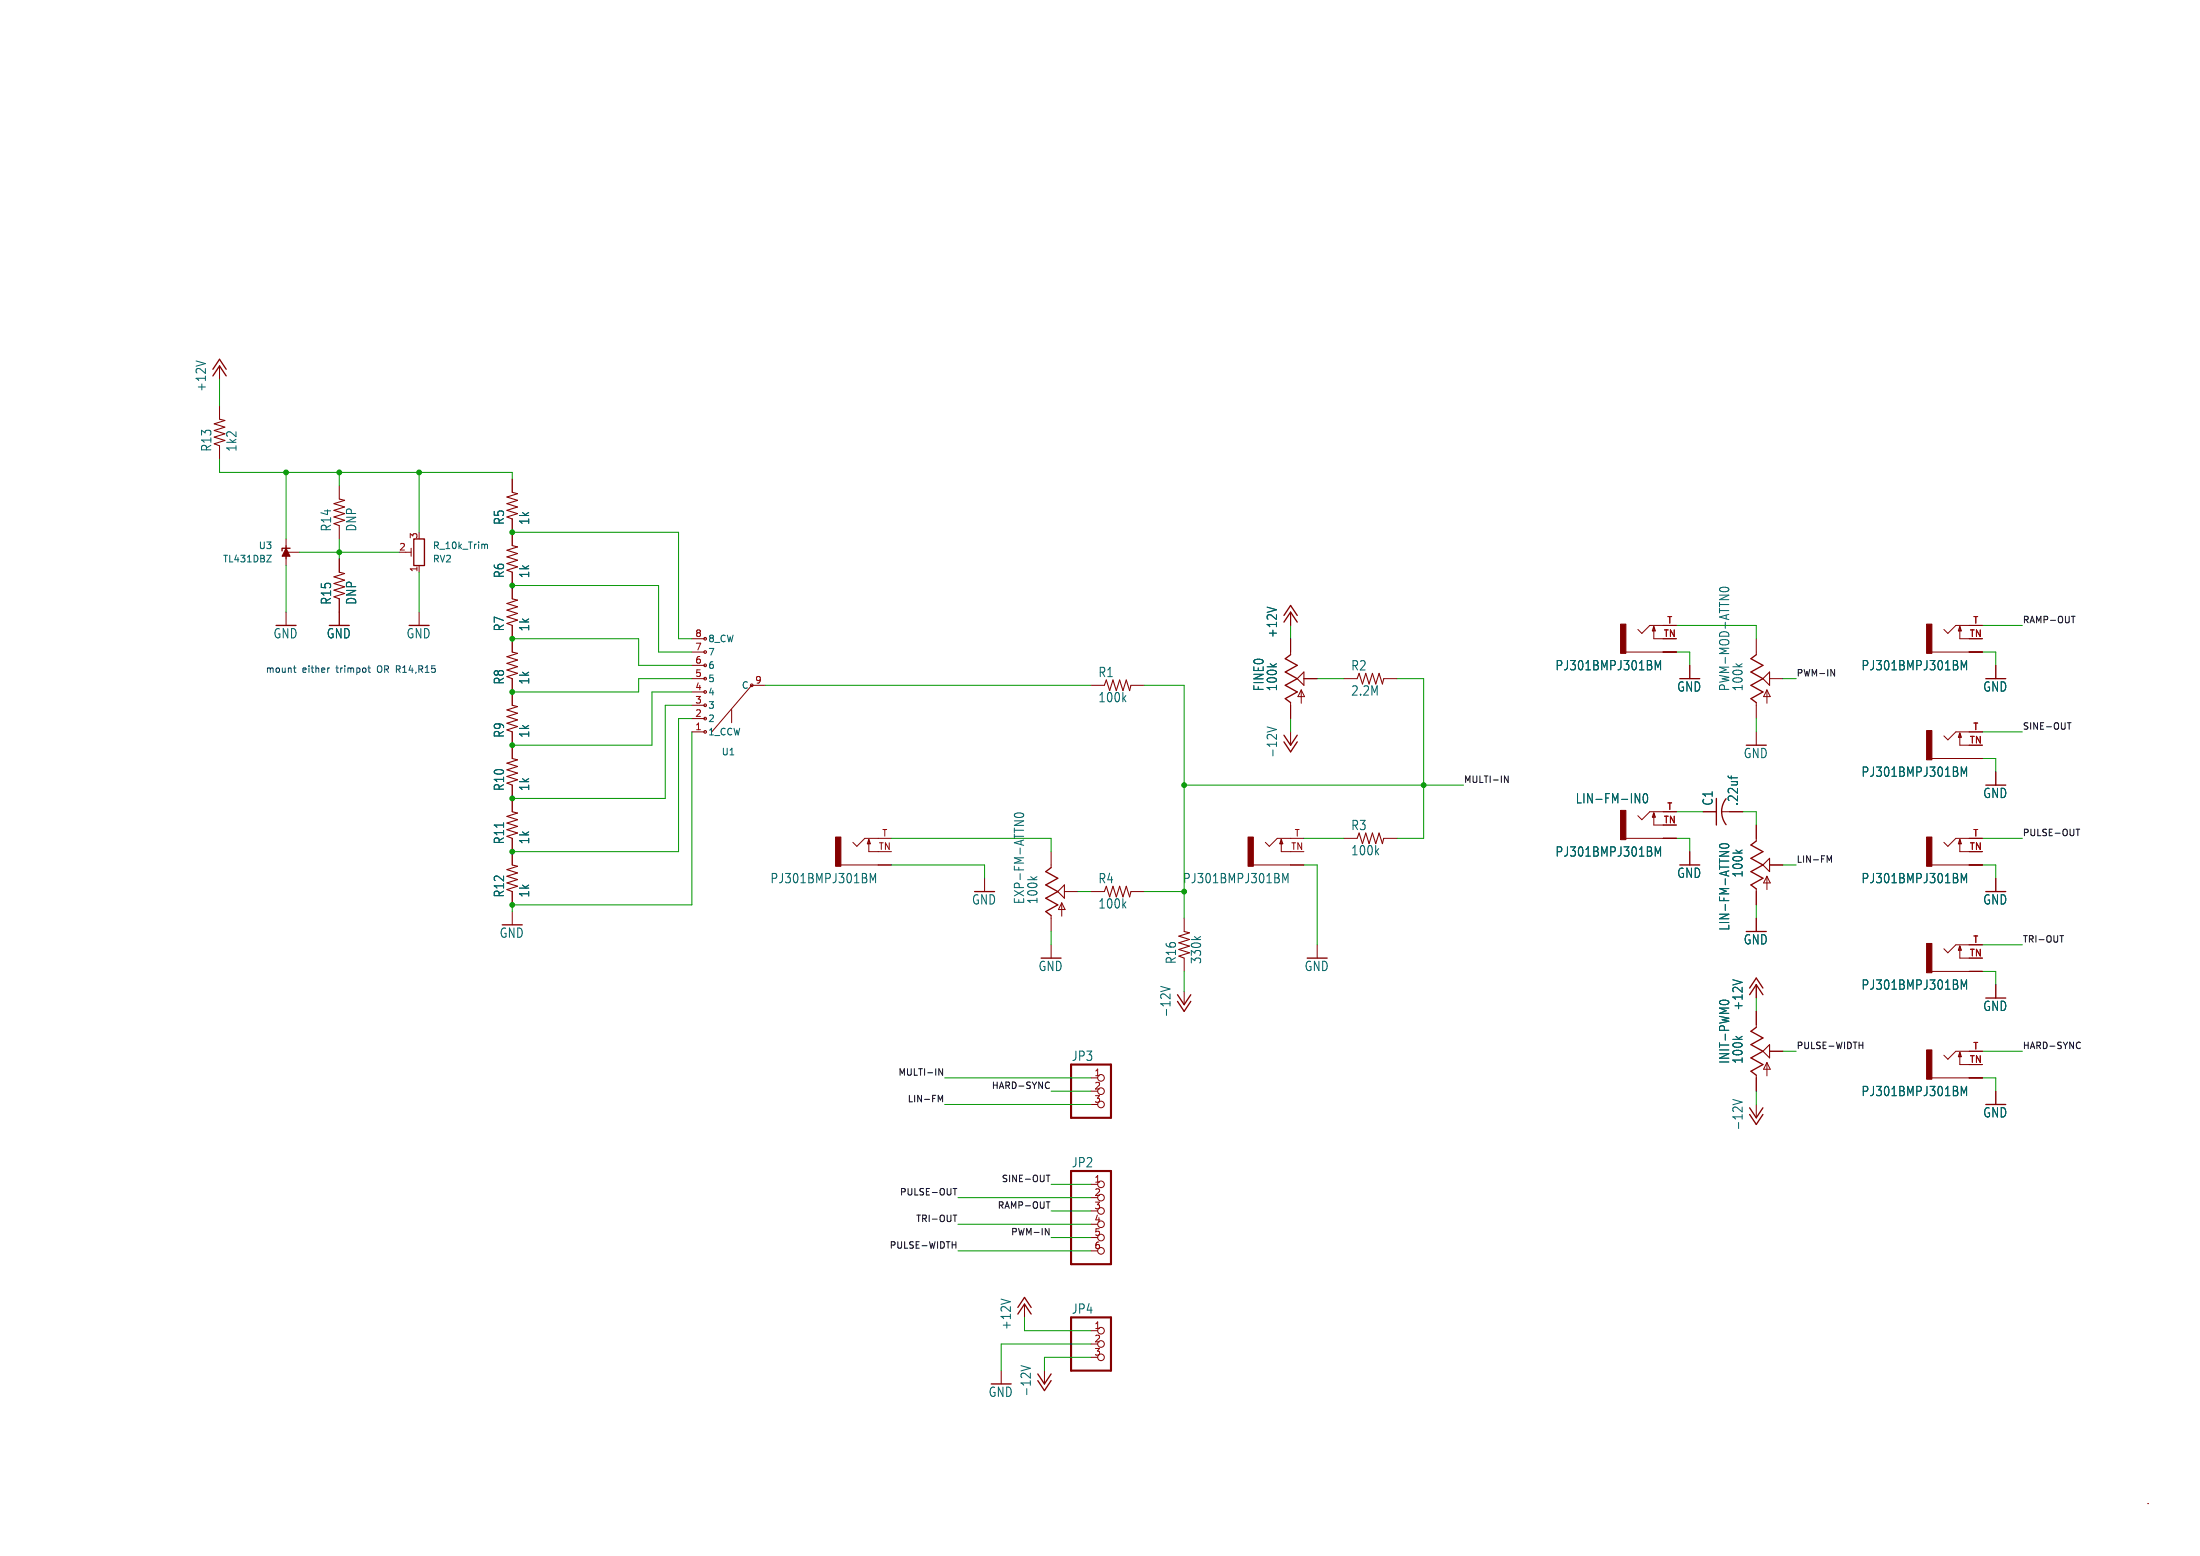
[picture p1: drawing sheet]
<svg xmlns="http://www.w3.org/2000/svg" width="420mm" height="297mm" viewBox="0 0 420 297" stroke-linecap="round" stroke-linejoin="round" font-family="sans-serif">
<g fill="none" stroke="#840000" stroke-width=".19">
<path d="M41.9 69.9v2.5M41.9 77.5v2.5M41.9 85.1v2.5M64.8 92.7v2.6M97.8 91.4v2.6M97.8 99.1v5M54.6 104.1v2.6M54.6 105.4h2.5M54.6 102.9v5.1M54.6 116.8v2.6M64.8 100.3v2.6M64.8 106.7v2.5"/>
<path d="M64.8 114.3v5.1M77.5 105.4h1M78.5 104.6v1.6M80 108v1.2M80 116.8v2.6M97.8 109.2v5.1M97.8 119.4v5.1M246.4 116.8v2.6M315.7 119.6v2.3h1.8M320 119.4h-5l-1.6 1.5-.7-.8M374.1 119.6v2.3h1.8M378.5 119.4h-5.1l-1.5 1.5-.8-.8"/>
<path d="M97.8 129.5v5.1M97.8 139.7v5.1M132.1 124.5h2.5M132.1 121.9h2.5M132.1 139.7h2.5M132.1 129.5h2.5M132.1 137.2h2.5M132.1 134.6h2.5M132.1 132.1h2.5M132.1 127h2.5M139.7 135.4v2.5M146 130.8h-2.5l-7.6 8.9"/>
<path d="M208.3 130.8h2.5M215.9 130.8h2.5M246.4 121.9v3.1M246.4 134.1v3.1M246.4 139.7v2.5M248.4 131.7l.6 1.3h-1.2zM248.4 131.7v2.5M248.9 129.5h2.6M256.5 129.5h2.6M264.2 129.5h2.5M310.4 124.5h9.6M322.6 127v2.5"/>
<path d="M335.3 121.9v3.1M335.3 134.1v3.1M335.3 139.7v2.5M337.3 131.7v2.5M337.3 131.7l.6 1.3h-1.2zM337.8 129.5h2.6M368.8 124.5h9.7M374.1 140v2.2h1.8M378.5 139.7h-5.1l-1.5 1.5-.8-.7M381 127v2.5M97.8 149.9v5M315.7 155.2v2.3h1.8"/>
<path d="M320 154.9h-5l-1.6 1.6-.7-.8M325.1 154.9h2.6M328.7 154.9h4M335.3 157.5v3M368.8 144.8h9.7M381 147.3v2.6M97.8 160v5.1M97.8 170.2v2.5M97.8 174v2.5M160.5 165.1h9.7M165.9 160.3v2.3h1.7M170.2 160h-5.1l-1.5 1.5-.8-.7"/>
<path d="M188 167.6v2.6M200.7 162.6v3M200.7 174.8v3M202.7 172.3l.6 1.3h-1.2zM202.7 172.3v2.6M203.2 170.2h2.5M208.3 170.2h2.5M215.9 170.2h2.5M226.1 175.3v2.5M239.3 165.1h9.6M244.6 160.3v2.3h1.8M248.9 160h-5.1l-1.5 1.5-.7-.7"/>
<path d="M256.5 160h2.6M264.2 160h2.5M310.4 160h9.6M322.6 162.6v2.5M335.3 169.7v3M335.3 175.3v2.5M337.3 167.3l.6 1.2h-1.2zM337.3 167.3v2.5M337.8 165.1h2.6M368.8 165.1h9.7M374.1 160.3v2.3h1.8M378.5 160h-5.1l-1.5 1.5-.8-.7"/>
<path d="M381 167.6v2.6M200.7 180.3v2.6M226.1 182.9v2.5M226.1 189.2v2.6M251.5 180.3v2.6M335.3 188v2.5M335.3 193v3.1M368.8 185.4h9.7M374.1 180.6v2.3h1.8M378.5 180.3h-5.1l-1.5 1.6-.8-.8M381 188v2.5M208.3 205.7h1.2"/>
<path d="M208.3 210.8h1.2M335.3 205.2v3.1M335.3 210.8v2.6M337.3 202.8v2.6M337.3 202.8l.6 1.3h-1.2zM337.8 200.7h2.6M368.8 205.7h9.7M374.1 200.9v2.3h1.8M378.5 200.7h-5.1l-1.5 1.5-.8-.8M381 208.3v2.5M208.3 226.1h1.2M208.3 231.1h1.2"/>
<path d="M208.3 236.2h1.2M208.3 238.8h1.2M195.6 248.9v2.6M208.3 254h1.2M208.3 259.1h1.2M191.1 261.6v2.6M199.4 261.6v2.6M410 287h.1"/>
<circle cx="134.6" cy="124.5" r=".26"/>
<circle cx="134.6" cy="127" r=".26"/>
<circle cx="134.6" cy="129.5" r=".26"/>
<circle cx="134.6" cy="139.7" r=".26"/>
<circle cx="134.6" cy="132.1" r=".26"/>
<circle cx="134.6" cy="121.9" r=".26"/>
<circle cx="134.6" cy="137.2" r=".26"/>
<circle cx="134.6" cy="134.6" r=".26"/>
<circle cx="143.5" cy="130.8" r=".26"/>
<circle cx="210.2" cy="208.3" r=".63"/>
<circle cx="210.2" cy="205.7" r=".63"/>
<circle cx="210.2" cy="210.8" r=".63"/>
<circle cx="210.2" cy="233.7" r=".63"/>
<circle cx="210.2" cy="226.1" r=".63"/>
<circle cx="210.2" cy="228.6" r=".63"/>
<circle cx="210.2" cy="236.2" r=".63"/>
<circle cx="210.2" cy="238.8" r=".63"/>
<circle cx="210.2" cy="231.1" r=".63"/>
<circle cx="210.2" cy="256.5" r=".63"/>
<circle cx="210.2" cy="254" r=".63"/>
<circle cx="210.2" cy="259.1" r=".63"/>
</g>
<g fill="none" stroke="#840000" stroke-width=".2">
<path d="M41.9 80l1 .3-2 .6 2 .6-2 .7 2 .6-2 .6 2 .7-2 .6 1 .4M64.8 95.3l1 .2-2 .6 2 .7-2 .6 2 .6-2 .7 2 .6-2 .6 1 .4M97.8 94l1 .2-2 .7 2 .6-2 .6 2 .7-2 .6 2 .6-2 .7 1 .4M64.8 109.2l1 .3-2 .6 2 .6-2 .7 2 .6-2 .6 2 .7-2 .6 1 .4M97.8 104.1l1 .3-2 .6 2 .7-2 .6 2 .6-2 .7 2 .6-2 .6 1 .4M97.8 114.3l1 .3-2 .6 2 .6-2 .7 2 .6-2 .6 2 .7-2 .6 1 .4M97.8 134.6l1 .3-2 .6 2 .6-2 .7 2 .6-2 .6 2 .7-2 .6 1 .4M97.8 124.5l1 .2-2 .6 2 .7-2 .6 2 .7-2 .6 2 .6-2 .7 1 .3M210.8 130.8l.4-1 .6 2 .7-2 .6 2 .6-2 .7 2 .6-2 .6 2 .3-1M247.6 129.5l1.3-1.2v2.5zM259.1 129.5l.4-1 .6 2.1 .6-2.1 .7 2.1 .6-2.1 .6 2.1 .7-2.1 .6 2.1 .3-1.1M337.8 128.3v2.5l-1.3-1.3z"/>
<path d="M97.8 154.9l1 .3-2 .6 2 .7-2 .6 2 .6-2 .7 2 .6-2 .6 1 .4M97.8 144.8l1 .2-2 .7 2 .6-2 .6 2 .7-2 .6 2 .6-2 .7 1 .4M97.8 165.1l1 .3-2 .6 2 .6-2 .7 2 .6-2 .6 2 .7-2 .6 1 .4M201.9 170.2l1.3-1.3v2.6zM210.8 170.2l.4-1 .6 2 .7-2 .6 2 .6-2 .7 2 .6-2 .6 2 .3-1M226.1 177.8l1 .3-2.1 .6 2.1 .6-2.1 .7 2.1 .6-2.1 .6 2.1 .7-2.1 .6 1.1 .4M259.1 160l.4-1 .6 2 .6-2 .7 2 .6-2 .6 2 .7-2 .6 2 .3-1M337.8 163.8v2.6l-1.3-1.3zM337.8 199.4v2.5l-1.3-1.2z"/>
</g>
<g fill="none" stroke="#840000" stroke-width=".25">
<path d="M40.6 71.8l1.3-1.9 1.3 1.9M40.6 70.5l1.3-1.9 1.3 1.9M55.4 104.6h-1.6v.6M79 102.9h2v5.1h-2zM245.1 118.7l1.3-1.9 1.2 1.9M245.1 117.5l1.3-1.9 1.2 1.9M315.7 119.6l.3 .8h-.5zM374.1 119.6l.3 .8h-.5zM246.4 125l-1 .7 2.2 1.3-2.2 1.3 2.2 1.2-2.2 1.3 2.2 1.3-2.2 1.3 1 .7M335.3 125l-1 .7 2.2 1.3-2.2 1.3 2.2 1.2-2.2 1.3 2.2 1.3-2.2 1.3 1 .7M374.1 140l.3 .7h-.5zM245.1 141.6l1.3 1.9 1.2-1.9"/>
<path d="M245.1 140.3l1.3 1.9 1.2-1.9M315.7 155.2l.3 .8h-.5zM327.7 152.4v5.1M328.7 154.9a4.1 4.1 0 0 0 .8 2.5M329.5 152.5a4.1 4.1 0 0 0-.8 2.4M165.9 160.3l.2 .7h-.5zM200.7 165.6l-1.1 .8 2.3 1.2-2.3 1.3 2.3 1.3-2.3 1.3 2.3 1.2-2.3 1.3 1.1 .8M244.6 160.3l.3 .7h-.6zM335.3 160.5l-1 .8 2.2 1.3-2.2 1.2 2.2 1.3-2.2 1.3 2.2 1.2-2.2 1.3 1 .8M374.1 160.3l.3 .7h-.5zM224.8 191.1l1.3 1.9 1.2-1.9M224.8 189.9l1.3 1.9 1.2-1.9"/>
<path d="M334 189.9l1.3-1.9 1.2 1.9M334 188.6l1.3-1.9 1.2 1.9M335.3 196.1l-1 .8 2.2 1.2-2.2 1.3 2.2 1.3-2.2 1.2 2.2 1.3-2.2 1.3 1 .7M374.1 180.6l.3 .8h-.5zM334 212.7l1.3 1.9 1.2-1.9M334 211.5l1.3 1.9 1.2-1.9M374.1 200.9l.3 .8h-.5zM194.3 250.8l1.3-1.9 1.2 1.9M194.3 249.6l1.3-2 1.2 2M198.1 263.5l1.3 1.9 1.3-1.9M198.1 262.3l1.3 1.9 1.3-1.9"/>
</g>
<g fill="#840000" stroke="#840000" stroke-width=".19">
<path d="M309.4 119.1h1v5.6h-1z"/>
<path d="M309.4 154.7h1v5.6h-1z"/>
<path d="M238.3 159.8h1v5.6h-1z"/>
<path d="M54.6 104.6l.8 1.6h-1.6z"/>
<path d="M159.5 159.8h1v5.6h-1z"/>
<path d="M367.8 200.4h1v5.6h-1z"/>
<path d="M367.8 180.1h1v5.6h-1z"/>
<path d="M367.8 139.4h1v5.6h-1z"/>
<path d="M367.8 159.8h1v5.6h-1z"/>
<path d="M367.8 119.1h1v5.6h-1z"/>
</g>
<g fill="none" stroke="#006464" stroke-width=".19">
<path d="M37.4 68.9l1.8 .5M50.9 106h.9l-.9 1.3h.9M92.6 103.9h.4l.1 .8M241.9 115.9l1.8 .5M328.3 112.3a1.32 1.32 0 0 1 1.7 .1v.2a1.23 1.23 0 0 1-1.7 0zM241.9 138.7l1.8 .6-1.8 .5M316 127.9v-1.8l.5 1.2 .5-1.2v1.8M374.4 127.9v-1.8l.5 1.2 .5-1.2v1.8M193.7 155.4a1.32 1.32 0 0 1 1.7 .1v.2a1.23 1.23 0 0 1-1.8 0zM312.2 151.5l.8 1.8v-1.8M313.9 151.6l.3-.1a1.23 1.23 0 0 1 0 1.8h-.2a1.32 1.32 0 0 1-.1-1.7zM329.9 148.1l.1 .3"/>
<path d="M330.5 148.1v.6M374.4 148.2v-1.8l.5 1.3 .5-1.3v1.8M166.1 168.5v-1.8l.5 1.3 .5-1.3v1.8M244.9 168.5v-1.8l.5 1.3 .5-1.3v1.8M316 163.4v-1.8l.5 1.3 .5-1.3v1.8M328.3 162.6h1.7l-1.7 .8M328.3 161.3a1.32 1.32 0 0 1 1.7 .1v.1a1.23 1.23 0 0 1-1.7 0zM374.4 168.5v-1.8l.5 1.3 .5-1.3v1.8M221.6 188.3l1.8 .5-1.8 .5M328.3 191.4v-.1a1.23 1.23 0 0 1 1.7 0v.1M330.8 187l1.8 .5M374.4 188.8v-1.8l.5 1.3 .5-1.3v1.8"/>
<path d="M330.8 209.9l1.8 .5-1.8 .5M374.4 209.1v-1.7l.5 1.2 .5-1.2v1.7M191.1 248l1.8 .5M194.9 260.7l1.8 .5-1.8 .5"/>
</g>
<path d="M204.5 203.2h7.6v10.2h-7.6zM204.5 223.5h7.6v17.8h-7.6zM204.5 251.5h7.6v10.1h-7.6z" fill="none" stroke="#840000" stroke-width=".41"/>
<g fill="none" stroke="#0f0f0f" stroke-width=".19">
<path d="M395.4 117.6h.7M349.5 127.8l.7 1.2v-1.2M394.7 138h.7M395 138v1.2M287.2 148.1l.7 1.3v-1.3M396.3 158.3h.7M396.7 158.3v1.2M348.8 163.4l.4 .8 .4-.8v1.2M393.2 178.6h.7M354.9 199.5h.7M355.6 198.9v1.3M396.9 198.9l.2 .1"/>
<path d="M179.1 209.1l.4 .9 .4-.9v1.2M179.2 204l.7 1.2v-1.2M200.1 206.5l.2 .2M200.3 207.7l-.2 .1M397.1 200l-.2 .2M181.8 237.6h.7M181.9 226.9h.8M181.9 231.9h.8M182.3 226.9v1.2M182.5 237v1.3M199.6 234.5l.7 1.2v-1.2M199.7 229.4h.7"/>
<path d="M199.7 224.3h.7M200.1 224.3v1.3"/>
</g>
<path d="M56 127.5h.5M56.2 127.1v1.1l.3 .1M62.9 127.5l-.2 .1M70.2 127.5h.5M70.4 127.1v1.1l.3 .1" fill="none" stroke="#0000c2" stroke-width=".19"/>
<g fill="none" stroke="#009600" stroke-width=".19">
<path d="M41.9 72.4v5.1M41.9 87.6v2.6h55.9v1.2M54.6 90.2v12.7M64.8 90.2v2.5M80 90.2v11.4M54.6 108v8.8M57.1 105.4h19.1M64.8 102.9v3.8M80 109.2v7.6M97.8 111.8h27.9v12.7h6.4M97.8 101.6h31.7v20.3h2.6M246.4 119.4v2.5"/>
<path d="M320 119.4h15.3v2.5M378.5 119.4h7.6M97.8 121.9h24.1v5.1h10.2M132.1 139.7v33h-34.3v1.3M132.1 129.5h-10.2v2.6h-24.1M132.1 132.1h-7.6v10.1h-26.7M132.1 137.2h-2.6v25.4h-31.7M132.1 134.6h-5.1v17.8h-29.2M146 130.8h62.3M218.4 130.8h7.7v44.5M246.4 137.2v2.5M251.5 129.5h5"/>
<path d="M266.7 129.5h5.1v30.5h-5.1M320 124.5h2.6v2.5M335.3 137.2v2.5M340.4 129.5h2.5M378.5 124.5h2.5v2.5M378.5 139.7h7.6M226.1 149.9h53.3M320 154.9h5.1M332.7 154.9h2.6v2.6M378.5 144.8h2.5v2.5M170.2 160h30.5v2.6M170.2 165.1h17.8v2.5"/>
<path d="M200.7 177.8v2.5M205.7 170.2h2.6M218.4 170.2h7.7M248.9 160h7.6M248.9 165.1h2.6v15.2M320 160h2.6v2.6M335.3 172.7v2.6M340.4 165.1h2.5M378.5 160h7.6M378.5 165.1h2.5v2.5M226.1 185.4v3.8M335.3 190.5v2.5"/>
<path d="M378.5 180.3h7.6M378.5 185.4h2.5v2.6M180.3 205.7h28M180.3 210.8h28M200.7 208.3h7.6M335.3 208.3v2.5M340.4 200.7h2.5M378.5 205.7h2.5v2.6M378.5 200.7h7.6M182.9 228.6h25.4M182.9 233.7h25.4M182.9 238.8h25.4"/>
<path d="M200.7 236.2h7.6M200.7 226.1h7.6M200.7 231.1h7.6M195.6 251.5v2.5h12.7M208.3 259.1h-8.9v2.5M208.3 256.5h-17.2v5.1"/>
</g>
<g fill="#009600" stroke="#009600" stroke-width=".19">
<circle cx="54.6" cy="90.2" r=".46"/>
<circle cx="64.8" cy="90.2" r=".46"/>
<circle cx="64.8" cy="105.4" r=".46"/>
<circle cx="80" cy="90.2" r=".46"/>
<circle cx="97.8" cy="101.6" r=".46"/>
<circle cx="97.8" cy="111.8" r=".46"/>
<circle cx="271.8" cy="149.9" r=".46"/>
<circle cx="97.8" cy="132.1" r=".46"/>
<circle cx="97.8" cy="162.6" r=".46"/>
<circle cx="97.8" cy="152.4" r=".46"/>
<circle cx="97.8" cy="142.2" r=".46"/>
<circle cx="97.8" cy="172.7" r=".46"/>
<circle cx="97.8" cy="121.9" r=".46"/>
<circle cx="226.1" cy="149.9" r=".46"/>
<circle cx="226.1" cy="170.2" r=".46"/>
</g>
<g font-size="2.5" fill="#006464">
<text x="39.5" y="74.9" transform="rotate(-90 39.5 74.9)">+12V</text>
<text x="40.6" y="86.3" transform="rotate(-90 40.6 86.3)">R13</text>
<text x="45.4" y="86.3" transform="rotate(-90 45.4 86.3)">1k2</text>
<text x="63.4" y="101.5" transform="rotate(-90 63.4 101.5)">R14</text>
<text x="68.2" y="101.5" transform="rotate(-90 68.2 101.5)">DNP</text>
<text x="96.4" y="100.3" transform="rotate(-90 96.4 100.3)">R5</text>
<text x="101.2" y="100.3" transform="rotate(-90 101.2 100.3)">1k</text>
<text x="96.4" y="110.4" transform="rotate(-90 96.4 110.4)">R6</text>
<text x="101.2" y="110.4" transform="rotate(-90 101.2 110.4)">1k</text>
<text x="63.4" y="115.5" transform="rotate(-90 63.4 115.5)">R15</text>
<text x="68.2" y="115.5" transform="rotate(-90 68.2 115.5)">DNP</text>
<text x="52.1" y="122.1">GND</text>
<text x="62.3" y="122.1">GND</text>
<text x="77.5" y="122.1">GND</text>
<text x="96.4" y="120.6" transform="rotate(-90 96.4 120.6)">R7</text>
<text x="101.2" y="120.6" transform="rotate(-90 101.2 120.6)">1k</text>
<text x="244" y="121.9" transform="rotate(-90 244 121.9)">+12V</text>
<text x="96.4" y="130.8" transform="rotate(-90 96.4 130.8)">R8</text>
<text x="101.2" y="130.8" transform="rotate(-90 101.2 130.8)">1k</text>
<text x="209.6" y="129.5">R1</text>
<text x="257.9" y="128.2">R2</text>
<text x="296.9" y="128.2">PJ301BMPJ301BM</text>
<text x="355.3" y="128.2">PJ301BMPJ301BM</text>
<text x="209.6" y="134.3">100k</text>
<text x="241.4" y="132" transform="rotate(-90 241.4 132)">FINE0</text>
<text x="244" y="132" transform="rotate(-90 244 132)">100k</text>
<text x="257.9" y="133">2.2M</text>
<text x="320.1" y="132.2">GND</text>
<text x="330.3" y="132" transform="rotate(-90 330.3 132)">PWM-MOD-ATTN0</text>
<text x="332.9" y="132" transform="rotate(-90 332.9 132)">100k</text>
<text x="378.5" y="132.2">GND</text>
<text x="96.4" y="140.9" transform="rotate(-90 96.4 140.9)">R9</text>
<text x="101.2" y="140.9" transform="rotate(-90 101.2 140.9)">1k</text>
<text x="244" y="144.7" transform="rotate(-90 244 144.7)">-12V</text>
<text x="332.8" y="144.9">GND</text>
<text x="355.3" y="148.5">PJ301BMPJ301BM</text>
<text x="96.4" y="151.1" transform="rotate(-90 96.4 151.1)">R10</text>
<text x="101.2" y="151.1" transform="rotate(-90 101.2 151.1)">1k</text>
<text x="300.7" y="153.6">LIN-FM-IN0</text>
<text x="327.2" y="153.9" transform="rotate(-90 327.2 153.9)">C1</text>
<text x="332" y="153.9" transform="rotate(-90 332 153.9)">.22uf</text>
<text x="378.5" y="152.5">GND</text>
<text x="96.4" y="161.2" transform="rotate(-90 96.4 161.2)">R11</text>
<text x="101.2" y="161.2" transform="rotate(-90 101.2 161.2)">1k</text>
<text x="257.9" y="158.7">R3</text>
<text x="257.9" y="163.5">100k</text>
<text x="296.9" y="163.7">PJ301BMPJ301BM</text>
<text x="320.1" y="167.8">GND</text>
<text x="332.9" y="167.6" transform="rotate(-90 332.9 167.6)">100k</text>
<text x="96.4" y="171.4" transform="rotate(-90 96.4 171.4)">R12</text>
<text x="101.2" y="171.4" transform="rotate(-90 101.2 171.4)">1k</text>
<text x="147" y="168.8">PJ301BMPJ301BM</text>
<text x="185.5" y="172.9">GND</text>
<text x="195.7" y="172.7" transform="rotate(-90 195.7 172.7)">EXP-FM-ATTN0</text>
<text x="198.3" y="172.7" transform="rotate(-90 198.3 172.7)">100k</text>
<text x="209.6" y="168.8">R4</text>
<text x="209.6" y="173.6">100k</text>
<text x="225.7" y="168.8">PJ301BMPJ301BM</text>
<text x="355.3" y="168.8">PJ301BMPJ301BM</text>
<text x="378.5" y="172.9">GND</text>
<text x="95.3" y="179.2">GND</text>
<text x="330.3" y="177.7" transform="rotate(-90 330.3 177.7)">LIN-FM-ATTN0</text>
<text x="198.2" y="185.6">GND</text>
<text x="224.7" y="184.1" transform="rotate(-90 224.7 184.1)">R16</text>
<text x="229.5" y="184.1" transform="rotate(-90 229.5 184.1)">330k</text>
<text x="249" y="185.6">GND</text>
<text x="332.8" y="180.5">GND</text>
<text x="355.3" y="189.1">PJ301BMPJ301BM</text>
<text x="223.7" y="194.3" transform="rotate(-90 223.7 194.3)">-12V</text>
<text x="332.9" y="193" transform="rotate(-90 332.9 193)">+12V</text>
<text x="378.5" y="193.2">GND</text>
<text x="204.5" y="202.7">JP3</text>
<text x="330.3" y="203.1" transform="rotate(-90 330.3 203.1)">INIT-PWM0</text>
<text x="332.9" y="203.1" transform="rotate(-90 332.9 203.1)">100k</text>
<text x="355.3" y="209.4">PJ301BMPJ301BM</text>
<text x="332.9" y="215.8" transform="rotate(-90 332.9 215.8)">-12V</text>
<text x="378.5" y="213.5">GND</text>
<text x="204.5" y="223">JP2</text>
<text x="204.5" y="251">JP4</text>
<text x="193.2" y="253.9" transform="rotate(-90 193.2 253.9)">+12V</text>
<text x="188.6" y="266.8">GND</text>
<text x="197" y="266.6" transform="rotate(-90 197 266.6)">-12V</text>
</g>
<g font-size="1.8" fill="#006464">
<text x="42.5" y="107.5">TL431DBZ</text>
<text x="49.3" y="105">U3</text>
<text x="82.6" y="107.5">RV2</text>
<text x="82.6" y="105">R_10k_Trim</text>
<text x="135.1" y="125.3">7</text>
<text x="135.1" y="122.8">8_CW</text>
<text x="135.1" y="130.4">5</text>
<text x="135.1" y="127.9">6</text>
<text x="141.5" y="131.7">C</text>
<text x="135.1" y="135.5">3</text>
<text x="135.1" y="132.9">4</text>
<text x="135.1" y="140.6">1_CCW</text>
<text x="135.1" y="138">2</text>
<text x="137.7" y="144.4">U1</text>
</g>
<g font-size="1.8" fill="#a90000">
<text x="76.1" y="105.2">2</text>
<text x="79.8" y="102.9" transform="rotate(-90 79.8 102.9)">3</text>
<text x="79.8" y="109.3" transform="rotate(-90 79.8 109.3)">1</text>
<text x="318.2" y="119.1">T</text>
<text x="376.6" y="119.1">T</text>
<text x="132.6" y="124.2">7</text>
<text x="132.6" y="121.7">8</text>
<text x="317.5" y="121.7">TN</text>
<text x="375.9" y="121.7">TN</text>
<text x="132.6" y="131.8">4</text>
<text x="132.6" y="129.3">5</text>
<text x="132.6" y="126.7">6</text>
<text x="144.1" y="130.6">9</text>
<text x="132.6" y="136.9">2</text>
<text x="132.6" y="134.4">3</text>
<text x="132.6" y="139.4">1</text>
<text x="375.9" y="142">TN</text>
<text x="376.6" y="139.4">T</text>
<text x="318.2" y="154.7">T</text>
<text x="168.3" y="159.8">T</text>
<text x="247.1" y="159.8">T</text>
<text x="317.5" y="157.2">TN</text>
<text x="376.6" y="159.8">T</text>
<text x="167.7" y="162.3">TN</text>
<text x="246.4" y="162.3">TN</text>
<text x="375.9" y="162.3">TN</text>
<text x="375.9" y="182.6">TN</text>
<text x="376.6" y="180.1">T</text>
<text x="375.9" y="202.9">TN</text>
<text x="376.6" y="200.4">T</text>
<text x="208.8" y="205.5">1</text>
<text x="208.8" y="208">2</text>
<text x="208.8" y="210.6">3</text>
<text x="208.8" y="225.8">1</text>
<text x="208.8" y="228.3">2</text>
<text x="208.8" y="230.9">3</text>
<text x="208.8" y="233.4">4</text>
<text x="208.8" y="236">5</text>
<text x="208.8" y="238.5">6</text>
<text x="208.8" y="253.7">1</text>
<text x="208.8" y="256.3">2</text>
<text x="208.8" y="258.8">3</text>
</g>
<g font-size="1.8" fill="#0000c2">
<text x="50.7" y="128.6">mount</text>
<text x="57.7" y="128.6">either</text>
<text x="64.3" y="128.6">trimpot</text>
<text x="72.3" y="128.6">OR R14,R15</text>
</g>
<g font-size="1.7" fill="#0f0f0f">
<text x="386.1" y="119">RAMP-OUT</text>
<text x="342.9" y="129.2">PWM-IN</text>
<text x="386.1" y="139.4">SINE-OUT</text>
<text x="279.4" y="149.5">MULTI-IN</text>
<text x="386.1" y="159.7">PULSE-OUT</text>
<text x="342.9" y="164.8">LIN-FM</text>
<text x="386.1" y="180">TRI-OUT</text>
<text x="342.9" y="200.3">PULSE-WIDTH</text>
<text x="386.1" y="200.3">HARD-SYNC</text>
<text x="171.4" y="205.4">MULTI-IN</text>
<text x="189.3" y="207.9">HARD-SYNC</text>
<text x="173.2" y="210.5">LIN-FM</text>
<text x="191.1" y="225.7">SINE-OUT</text>
<text x="171.7" y="228.3">PULSE-OUT</text>
<text x="174.8" y="233.3">TRI-OUT</text>
<text x="190.4" y="230.8">RAMP-OUT</text>
<text x="169.8" y="238.4">PULSE-WIDTH</text>
<text x="192.9" y="235.9">PWM-IN</text>
</g>
</svg>
